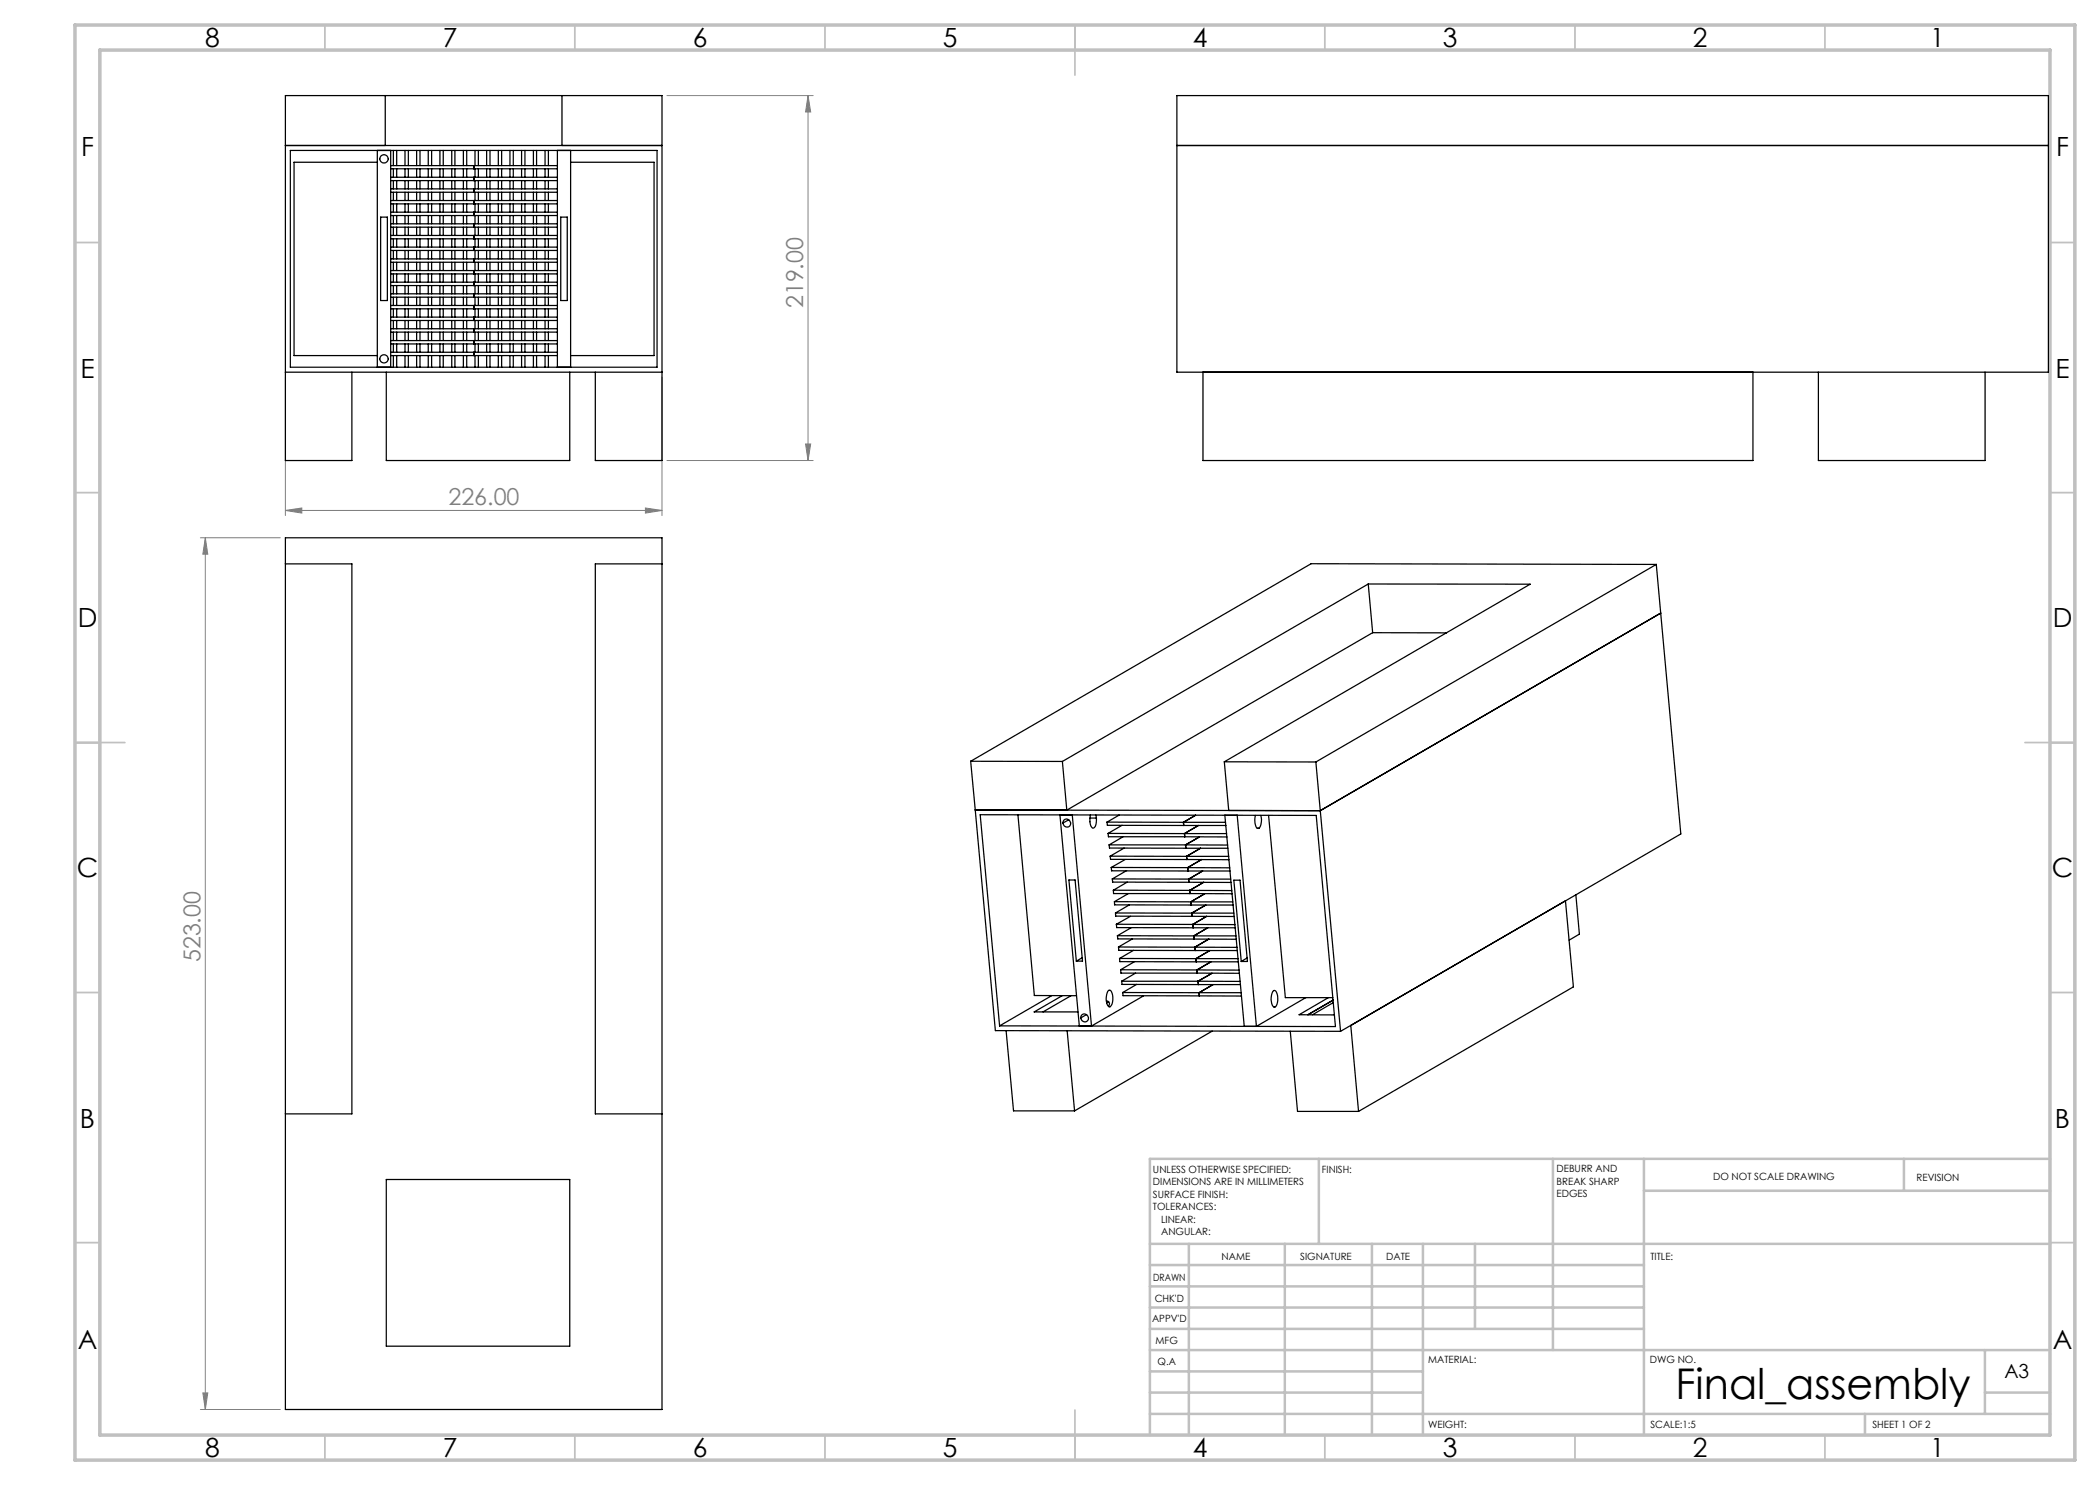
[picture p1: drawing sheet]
<svg xmlns="http://www.w3.org/2000/svg" width="420mm" height="297mm" viewBox="0 0 420 297" stroke-linecap="round" stroke-linejoin="round" font-family="sans-serif">
<g fill="none" stroke="#808080" stroke-width=".2">
<path d="M133.4 19.1h29.2M161.6 19.1l.5 3.3h-1zM161.6 19.1v73M57.1 75.5v27.6M132.4 75.5v27.6M133.4 92.1h29.2M161.1 88.8h1l-.5 3.3zM40.1 107.6h16M41.1 107.6v174.3M41.1 107.6l.5 3.2h-1zM57.1 102.1l3.3-.5v1zM57.1 102.1h75.3"/>
<path d="M129.1 101.6l3.3 .5-3.3 .5zM40.6 278.6h1l-.5 3.3zM40.1 281.9h16"/>
</g>
<g fill="none" stroke="#c0c0c0" stroke-width=".35">
<path d="M65 5v5M115 5v5M165 5v5M215 5v10M265 5v5M315 5v5M365 5v5M15 48.5h5M410 48.5h5M15 98.5h5M410 98.5h5M15 148.5h10"/>
<path d="M405 148.5h10M15 198.5h5M410 198.5h5M15 248.5h5M410 248.5h5M65 287v5M115 287v5M165 287v5M215 282v10M265 287v5M315 287v5M365 287v5"/>
</g>
<g fill="none" stroke="#c0c0c0" stroke-width=".5">
<path d="M263.8 231.8v17M310.6 231.8v38.2M328.8 231.8v55.2M328.8 238.2h81.2M380.8 231.8v6.4M410 231.8h-180v55.2M230 248.8h180M230 257.3h98.8M230 253h98.8M237.8 248.8v38.2M257 248.8v38.2M274.4 248.8v38.2"/>
<path d="M284.6 248.8v38.2M295 248.8v17M230 265.8h98.8M230 261.5h98.8M230 278.5h54.6M230 274.3h54.6M230 270h180M397 278.5h13M397 270v12.8M230 282.8h180M373 282.8v4.2"/>
</g>
<path d="M15 5h400v287h-400zM20 10h390v277h-390z" fill="none" stroke="#c0c0c0" stroke-width=".7"/>
<g fill="#808080">
<path d="M57.1 102.1l3.3-.5v1zM129.1 101.6l3.3 .5-3.3 .5z"/>
<path d="M41.1 107.6l.5 3.2h-1zM40.6 278.6h1l-.5 3.3z"/>
<path d="M161.6 19.1l.5 3.3h-1zM161.1 88.8h1l-.5 3.3z"/>
</g>
<g fill="none" stroke="#000" stroke-width=".25">
<path d="M77 19.1v10M112.4 19.1v10M235.4 19.1h174.3v55.3h-174.3zM57.1 29.1h75.3M58.1 30.1h73.3v43.3h-73.3zM75.5 30.1v43.3M75.5 32.5h-16.7v38.6h16.7M78.1 30.1v43.3M78.1 35.5h33.4M78.1 36.1h33.4M78.1 33.1h33.4M78.1 33.8h33.4"/>
<path d="M78.1 37.8h33.4M78.1 38.4h33.4M78.7 30.1v3M78.7 33.8v1.7M78.7 36.1v1.7M78.7 38.4v1.7M79.3 30.1v3M79.3 33.8v1.7M79.3 36.1v1.7M79.3 38.4v1.7M81 30.1v3M81 33.8v1.7"/>
<path d="M81 36.1v1.7M81 38.4v1.7M81.7 30.1v3M81.7 33.8v1.7M81.7 36.1v1.7M81.7 38.4v1.7M83.3 30.1v3M83.3 33.8v1.7M83.3 36.1v1.7M83.3 38.4v1.7M84 30.1v3M84 33.8v1.7"/>
<path d="M84 36.1v1.7M84 38.4v1.7M85.7 30.1v3M85.7 33.8v1.7M85.7 36.1v1.7M85.7 38.4v1.7M86.3 30.1v3M86.3 33.8v1.7M86.3 36.1v1.7M86.3 38.4v1.7M88 30.1v3M88 33.8v1.7"/>
<path d="M88 36.1v1.7M88 38.4v1.7M88.7 30.1v3M88.7 33.8v1.7M88.7 36.1v1.7M88.7 38.4v1.7M90.3 30.1v3M90.3 33.8v1.7M90.3 36.1v1.7M90.3 38.4v1.7M91 30.1v3M91 33.8v1.7"/>
<path d="M91 36.1v1.7M91 38.4v1.7M92.7 30.1v3M92.7 33.8v1.7M92.7 36.1v1.7M92.7 38.4v1.7M93.3 30.1v3M93.3 33.8v1.7M93.3 36.1v1.7M93.3 38.4v1.7M94.8 33.1v.7M94.8 35.5v.6"/>
<path d="M94.8 37.8v.6M95 30.1v3M95 33.8v1.7M95 36.1v1.7M95 38.4v1.7M95.7 30.1v3M95.7 33.8v1.7M95.7 36.1v1.7M95.7 38.4v1.7M97.3 30.1v3M97.3 33.8v1.7M97.3 36.1v1.7"/>
<path d="M97.3 38.4v1.7M98 30.1v3M98 33.8v1.7M98 36.1v1.7M98 38.4v1.7M99.7 30.1v3M99.7 33.8v1.7M99.7 36.1v1.7M99.7 38.4v1.7M100.3 30.1v3M100.3 33.8v1.7M100.3 36.1v1.7"/>
<path d="M100.3 38.4v1.7M102 30.1v3M102 33.8v1.7M102 36.1v1.7M102 38.4v1.7M102.7 30.1v3M102.7 33.8v1.7M102.7 36.1v1.7M102.7 38.4v1.7M104.3 30.1v3M104.3 33.8v1.7M104.3 36.1v1.7"/>
<path d="M104.3 38.4v1.7M105 30.1v3M105 33.8v1.7M105 36.1v1.7M105 38.4v1.7M106.7 30.1v3M106.7 33.8v1.7M106.7 36.1v1.7M106.7 38.4v1.7M107.3 30.1v3M107.3 33.8v1.7M107.3 36.1v1.7"/>
<path d="M107.3 38.4v1.7M109 30.1v3M109 33.8v1.7M109 36.1v1.7M109 38.4v1.7M109.7 30.1v3M109.7 33.8v1.7M109.7 36.1v1.7M109.7 38.4v1.7M111.5 30.1v43.3M114.1 32.5h16.7v38.6h-16.7M114.1 30.1v43.3"/>
<path d="M235.4 29.1h174.3M76.1 43.4h1.4v16.7h-1.4zM78.1 52.5h33.4M78.1 51.8h33.4M78.1 47.1h33.4M78.1 47.8h33.4M78.1 56.4h33.4M78.1 57.1h33.4M78.1 40.8h33.4M78.1 40.1h33.4M78.1 54.8h33.4M78.1 54.1h33.4"/>
<path d="M78.1 42.4h33.4M78.1 43.1h33.4M78.1 49.4h33.4M78.1 50.1h33.4M78.1 58.8h33.4M78.1 59.4h33.4M78.1 44.8h33.4M78.1 45.4h33.4M78.7 40.8v1.6M78.7 43.1v1.7M78.7 45.4v1.7M78.7 47.8v1.6"/>
<path d="M78.7 50.1v1.7M78.7 52.5v1.6M78.7 54.8v1.6M78.7 57.1v1.7M78.7 59.4v1.7M79.3 40.8v1.6M79.3 43.1v1.7M79.3 45.4v1.7M79.3 47.8v1.6M79.3 50.1v1.7M79.3 52.5v1.6M79.3 54.8v1.6"/>
<path d="M79.3 57.1v1.7M79.3 59.4v1.7M81 40.8v1.6M81 43.1v1.7M81 45.4v1.7M81 47.8v1.6M81 50.1v1.7M81 52.5v1.6M81 54.8v1.6M81 57.1v1.7M81 59.4v1.7M81.7 40.8v1.6"/>
<path d="M81.7 43.1v1.7M81.7 45.4v1.7M81.7 47.8v1.6M81.7 50.1v1.7M81.7 52.5v1.6M81.7 54.8v1.6M81.7 57.1v1.7M81.7 59.4v1.7M83.3 40.8v1.6M83.3 43.1v1.7M83.3 45.4v1.7M83.3 47.8v1.6"/>
<path d="M83.3 50.1v1.7M83.3 52.5v1.6M83.3 54.8v1.6M83.3 57.1v1.7M83.3 59.4v1.7M84 40.8v1.6M84 43.1v1.7M84 45.4v1.7M84 47.8v1.6M84 50.1v1.7M84 52.5v1.6M84 54.8v1.6"/>
<path d="M84 57.1v1.7M84 59.4v1.7M85.7 40.8v1.6M85.7 43.1v1.7M85.7 45.4v1.7M85.7 47.8v1.6M85.7 50.1v1.7M85.7 52.5v1.6M85.7 54.8v1.6M85.7 57.1v1.7M85.7 59.4v1.7M86.3 40.8v1.6"/>
<path d="M86.3 43.1v1.7M86.3 45.4v1.7M86.3 47.8v1.6M86.3 50.1v1.7M86.3 52.5v1.6M86.3 54.8v1.6M86.3 57.1v1.7M86.3 59.4v1.7M88 40.8v1.6M88 43.1v1.7M88 45.4v1.7M88 47.8v1.6"/>
<path d="M88 50.1v1.7M88 52.5v1.6M88 54.8v1.6M88 57.1v1.7M88 59.4v1.7M88.7 40.8v1.6M88.7 43.1v1.7M88.7 45.4v1.7M88.7 47.8v1.6M88.7 50.1v1.7M88.7 52.5v1.6M88.7 54.8v1.6"/>
<path d="M88.7 57.1v1.7M88.7 59.4v1.7M90.3 40.8v1.6M90.3 43.1v1.7M90.3 45.4v1.7M90.3 47.8v1.6M90.3 50.1v1.7M90.3 52.5v1.6M90.3 54.8v1.6M90.3 57.1v1.7M90.3 59.4v1.7M91 40.8v1.6"/>
<path d="M91 43.1v1.7M91 45.4v1.7M91 47.8v1.6M91 50.1v1.7M91 52.5v1.6M91 54.8v1.6M91 57.1v1.7M91 59.4v1.7M92.7 40.8v1.6M92.7 43.1v1.7M92.7 45.4v1.7M92.7 47.8v1.6"/>
<path d="M92.7 50.1v1.7M92.7 52.5v1.6M92.7 54.8v1.6M92.7 57.1v1.7M92.7 59.4v1.7M93.3 40.8v1.6M93.3 43.1v1.7M93.3 45.4v1.7M93.3 47.8v1.6M93.3 50.1v1.7M93.3 52.5v1.6M93.3 54.8v1.6"/>
<path d="M93.3 57.1v1.7M93.3 59.4v1.7M94.8 40.1v.7M94.8 42.4v.7M94.8 44.8v.6M94.8 47.1v.7M94.8 49.4v.7M94.8 51.8v.7M94.8 54.1v.7M94.8 56.4v.7M94.8 58.8v.6M95 40.8v1.6"/>
<path d="M95 43.1v1.7M95 45.4v1.7M95 47.8v1.6M95 50.1v1.7M95 52.5v1.6M95 54.8v1.6M95 57.1v1.7M95 59.4v1.7M95.7 40.8v1.6M95.7 43.1v1.7M95.7 45.4v1.7M95.7 47.8v1.6"/>
<path d="M95.7 50.1v1.7M95.7 52.5v1.6M95.7 54.8v1.6M95.7 57.1v1.7M95.7 59.4v1.7M97.3 40.8v1.6M97.3 43.1v1.7M97.3 45.4v1.7M97.3 47.8v1.6M97.3 50.1v1.7M97.3 52.5v1.6M97.3 54.8v1.6"/>
<path d="M97.3 57.1v1.7M97.3 59.4v1.7M98 40.8v1.6M98 43.1v1.7M98 45.4v1.7M98 47.8v1.6M98 50.1v1.7M98 52.5v1.6M98 54.8v1.6M98 57.1v1.7M98 59.4v1.7M99.7 40.8v1.6"/>
<path d="M99.7 43.1v1.7M99.7 45.4v1.7M99.7 47.8v1.6M99.7 50.1v1.7M99.7 52.5v1.6M99.7 54.8v1.6M99.7 57.1v1.7M99.7 59.4v1.7M100.3 40.8v1.6M100.3 43.1v1.7M100.3 45.4v1.7M100.3 47.8v1.6"/>
<path d="M100.3 50.1v1.7M100.3 52.5v1.6M100.3 54.8v1.6M100.3 57.1v1.7M100.3 59.4v1.7M102 40.8v1.6M102 43.1v1.7M102 45.4v1.7M102 47.8v1.6M102 50.1v1.7M102 52.5v1.6M102 54.8v1.6"/>
<path d="M102 57.1v1.7M102 59.4v1.7M102.7 40.8v1.6M102.7 43.1v1.7M102.7 45.4v1.7M102.7 47.8v1.6M102.7 50.1v1.7M102.7 52.5v1.6M102.7 54.8v1.6M102.7 57.1v1.7M102.7 59.4v1.7M104.3 40.8v1.6"/>
<path d="M104.3 43.1v1.7M104.3 45.4v1.7M104.3 47.8v1.6M104.3 50.1v1.7M104.3 52.5v1.6M104.3 54.8v1.6M104.3 57.1v1.7M104.3 59.4v1.7M105 40.8v1.6M105 43.1v1.7M105 45.4v1.7M105 47.8v1.6"/>
<path d="M105 50.1v1.7M105 52.5v1.6M105 54.8v1.6M105 57.1v1.7M105 59.4v1.7M106.7 40.8v1.6M106.7 43.1v1.7M106.7 45.4v1.7M106.7 47.8v1.6M106.7 50.1v1.7M106.7 52.5v1.6M106.7 54.8v1.6"/>
<path d="M106.7 57.1v1.7M106.7 59.4v1.7M107.3 40.8v1.6M107.3 43.1v1.7M107.3 45.4v1.7M107.3 47.8v1.6M107.3 50.1v1.7M107.3 52.5v1.6M107.3 54.8v1.6M107.3 57.1v1.7M107.3 59.4v1.7M109 40.8v1.6"/>
<path d="M109 43.1v1.7M109 45.4v1.7M109 47.8v1.6M109 50.1v1.7M109 52.5v1.6M109 54.8v1.6M109 57.1v1.7M109 59.4v1.7M109.7 40.8v1.6M109.7 43.1v1.7M109.7 45.4v1.7M109.7 47.8v1.6"/>
<path d="M109.7 50.1v1.7M109.7 52.5v1.6M109.7 54.8v1.6M109.7 57.1v1.7M109.7 59.4v1.7M112.1 43.4h1.4v16.7h-1.4zM57.1 74.4h75.3M70.4 74.4v17.7h-13.3v-73h75.3v73h-13.3v-17.7M77.3 74.4v17.7h36.6v-17.7M78.1 68.1h33.4M78.1 68.8h33.4M78.1 63.4h33.4"/>
<path d="M78.1 64.1h33.4M78.1 70.4h33.4M78.1 71.1h33.4M78.1 66.4h33.4M78.1 65.8h33.4M78.1 61.8h33.4M78.1 61.1h33.4M78.7 61.8v1.6M78.7 64.1v1.7M78.7 66.4v1.7M78.7 68.8v1.6M78.7 71.1v2.3"/>
<path d="M79.3 61.8v1.6M79.3 64.1v1.7M79.3 66.4v1.7M79.3 68.8v1.6M79.3 71.1v2.3M81 61.8v1.6M81 64.1v1.7M81 66.4v1.7M81 68.8v1.6M81 71.1v2.3M81.7 61.8v1.6M81.7 64.1v1.7"/>
<path d="M81.7 66.4v1.7M81.7 68.8v1.6M81.7 71.1v2.3M83.3 61.8v1.6M83.3 64.1v1.7M83.3 66.4v1.7M83.3 68.8v1.6M83.3 71.1v2.3M84 61.8v1.6M84 64.1v1.7M84 66.4v1.7M84 68.8v1.6"/>
<path d="M84 71.1v2.3M85.7 61.8v1.6M85.7 64.1v1.7M85.7 66.4v1.7M85.7 68.8v1.6M85.7 71.1v2.3M86.3 61.8v1.6M86.3 64.1v1.7M86.3 66.4v1.7M86.3 68.8v1.6M86.3 71.1v2.3M88 61.8v1.6"/>
<path d="M88 64.1v1.7M88 66.4v1.7M88 68.8v1.6M88 71.1v2.3M88.7 61.8v1.6M88.7 64.1v1.7M88.7 66.4v1.7M88.7 68.8v1.6M88.7 71.1v2.3M90.3 61.8v1.6M90.3 64.1v1.7M90.3 66.4v1.7"/>
<path d="M90.3 68.8v1.6M90.3 71.1v2.3M91 61.8v1.6M91 64.1v1.7M91 66.4v1.7M91 68.8v1.6M91 71.1v2.3M92.7 61.8v1.6M92.7 64.1v1.7M92.7 66.4v1.7M92.7 68.8v1.6M92.7 71.1v2.3"/>
<path d="M93.3 61.8v1.6M93.3 64.1v1.7M93.3 66.4v1.7M93.3 68.8v1.6M93.3 71.1v2.3M94.8 61.1v.7M94.8 63.4v.7M94.8 65.8v.6M94.8 68.1v.7M94.8 70.4v.7M95 61.8v1.6M95 64.1v1.7"/>
<path d="M95 66.4v1.7M95 68.8v1.6M95 71.1v2.3M95.7 61.8v1.6M95.7 64.1v1.7M95.7 66.4v1.7M95.7 68.8v1.6M95.7 71.1v2.3M97.3 61.8v1.6M97.3 64.1v1.7M97.3 66.4v1.7M97.3 68.8v1.6"/>
<path d="M97.3 71.1v2.3M98 61.8v1.6M98 64.1v1.7M98 66.4v1.7M98 68.8v1.6M98 71.1v2.3M99.7 61.8v1.6M99.7 64.1v1.7M99.7 66.4v1.7M99.7 68.8v1.6M99.7 71.1v2.3M100.3 61.8v1.6"/>
<path d="M100.3 64.1v1.7M100.3 66.4v1.7M100.3 68.8v1.6M100.3 71.1v2.3M102 61.8v1.6M102 64.1v1.7M102 66.4v1.7M102 68.8v1.6M102 71.1v2.3M102.7 61.8v1.6M102.7 64.1v1.7M102.7 66.4v1.7"/>
<path d="M102.7 68.8v1.6M102.7 71.1v2.3M104.3 61.8v1.6M104.3 64.1v1.7M104.3 66.4v1.7M104.3 68.8v1.6M104.3 71.1v2.3M105 61.8v1.6M105 64.1v1.7M105 66.4v1.7M105 68.8v1.6M105 71.1v2.3"/>
<path d="M106.7 61.8v1.6M106.7 64.1v1.7M106.7 66.4v1.7M106.7 68.8v1.6M106.7 71.1v2.3M107.3 61.8v1.6M107.3 64.1v1.7M107.3 66.4v1.7M107.3 68.8v1.6M107.3 71.1v2.3M109 61.8v1.6M109 64.1v1.7"/>
<path d="M109 66.4v1.7M109 68.8v1.6M109 71.1v2.3M109.7 61.8v1.6M109.7 64.1v1.7M109.7 66.4v1.7M109.7 68.8v1.6M109.7 71.1v2.3M240.6 74.4v17.7h110v-17.7M363.7 74.4v17.7h33.3v-17.7M57.1 107.6h75.3v174.3h-75.3zM57.1 112.8h13.3v110h-13.3"/>
<path d="M132.4 112.8h-13.3v110h13.3M273.6 116.8h32.4l-61.1 35.6M273.6 116.8l-61.1 35.5M273.6 116.8l.9 9.7M331.3 112.9l4.9 53.9-68.1 39.5M331.3 112.9l-69.1-.2-68.1 39.6M331.3 112.9l-68.1 39.5M274.5 126.5l-61.1 35.5M274.5 126.5l14.8 .1M332.1 122.6l-68 39.5M194.1 152.3h18.4M194.1 152.3l1 9.7"/>
<path d="M212.5 152.3l.9 9.7M244.9 152.4h18.3M244.9 152.4l.8 9.7h18.4M263.2 152.4l.9 9.7M195.1 162l4 44.1 69 .2M195.1 162l69 .1M195.1 162h18.3M196 162.9l67.2 .2 3.9 42.2-67.2-.1zM203.6 163l3.3 36.1h8.4M212 163h2.5l3.8 42.2h-2.4zM213.7 164l-1.1 .6M213.8 176h1.2l1.5 16.2h-1.2z"/>
<path d="M218 163.6h1.3M218.1 163l-.1 1.4a1.21 1.21 0 0 0 .7 1.2 1.99 1.99 0 0 0 .6-2M219.2 163l.1 .6M221.4 164.4l.1 .7h15.2M221.4 164.4l15.3 .1M221.6 166.7l.1 .7h15.3M221.6 166.7h15.3M221.8 169l.1 .6h15.3M221.8 169h15.3M222 171.2l.1 .7h23.7M222 171.2l15.3 .1M222.3 173.5v.7h15.3"/>
<path d="M222.3 173.5l23.7 .1M222.5 175.8v.6l23.7 .1M222.5 175.8h15.2M222.7 178v.7h15.3M222.7 178l23.6 .1M223.8 163l-2.4 1.4M224.4 165.1l-2.8 1.6M224.6 167.4l-2.8 1.6M224.8 169.6l-2.8 1.6M225 171.9l-2.7 1.6M225.2 174.2l-2.7 1.6M225.5 176.4l-2.8 1.6"/>
<path d="M225.7 178.7l-2.8 1.6M236.7 164.5v.6M236.7 164.5h8.4M236.7 165.1h8.5M236.9 166.7l.1 .7M236.9 166.7h8.4M237 167.4h8.4M237.1 169l.1 .6M237.1 169h8.4M237.2 169.6h8.4M237.3 171.3l.1 .6M237.3 171.3h8.4"/>
<path d="M237.6 174.2h8.4M237.7 175.8l.1 .7M237.7 175.8h8.4M238 178.7h8.4M239.1 163.1l-2.4 1.4M239.7 165.1l-2.8 1.6M239.9 167.4l-2.8 1.6M240.1 169.6l-2.8 1.7M240.3 171.9l-2.8 1.6 .1 .7M240.5 174.2l-2.8 1.6M240.7 176.5l-2.8 1.6 .1 .6M240.9 178.7l-2.7 1.7"/>
<path d="M245 163.1h2.4l3.9 42.2h-2.5zM246.8 176h1.2l1.5 16.3h-1.3zM251.1 163.1l-.1 1.5a.87 .87 0 0 0 .8 1.1M251.5 165.7h.3M252.2 163.1l.1 1.3-.2 .8-.3 .5M253.7 163.1l3.4 36.4h9.5M264.1 162.1l4 44.2M315.2 179l.7 7.8-2.1 1.2M210.3 199.1l-10.4 6.1M212.4 199.1l-5.6 3.3h8.8M214.2 199.1l-5.6 3.3M216.4 191.6l-1.1 .6"/>
<path d="M221.6 198.2l.3-.2a2.55 2.55 0 0 1 .3 3.2l-.3 .2a2.69 2.69 0 0 1-.3-3.2zM222.9 180.3v.7h15.3M222.9 180.3l15.3 .1M223.1 182.6v.6l23.7 .1M223.1 182.6h15.2M223.3 184.9v.6l15.3 .1M223.3 184.9h23.7M223.5 187.1l.1 .7 23.7 .1M223.5 187.1l15.3 .1M223.7 189.4l.1 .7h15.2M223.7 189.4l23.7 .1M223.9 191.7l.1 .6 15.3 .1"/>
<path d="M223.9 191.7h15.3M224.1 194l.1 .6h15.3M224.1 194h23.7M224.3 196.2l.1 .7h15.3M224.3 196.2h15.3M224.5 198.5l.1 .6 15.3 .1M224.5 198.5h15.3M225.9 181l-2.8 1.6M226.1 183.3l-2.8 1.6M226.3 185.5l-2.8 1.6M226.5 187.8l-2.8 1.6M226.7 190.1l-2.8 1.6"/>
<path d="M226.9 192.3l-2.8 1.7M227.1 194.6l-2.8 1.6M227.3 196.9l-2.8 1.6M228.7 199.2l-10.4 6M238.2 180.4v.6M238.2 180.4h8.4M238.2 181h8.4M238.3 182.6l.1 .7M238.3 182.6h8.5M238.6 185.6h8.5M238.8 187.2v.6M238.8 187.2h8.4"/>
<path d="M239 190.1h8.4M239.2 191.7l.1 .7M239.2 191.7h8.4M239.3 192.4h8.4M239.5 194.6l8.4 .1M239.6 196.2l.1 .7M239.6 196.2l8.4 .1M239.7 196.9h8.4M239.8 198.5l.1 .7M239.8 198.5h8.4M239.9 199.2h8.4M241.2 181l-2.9 1.6"/>
<path d="M241.3 183.3l-2.8 1.6 .1 .7M241.5 185.6l-2.7 1.6M241.8 187.8l-2.8 1.6v.7M242 190.1l-2.8 1.6M242.2 192.4l-2.8 1.6 .1 .6M242.4 194.7l-2.8 1.5M242.6 196.9l-2.8 1.6M249.4 191.6l-1.2 .7M254.6 198.3l.3-.2a2.59 2.59 0 0 1 .1 3.3h-.2a2.69 2.69 0 0 1-.2-3.1zM261.2 199.5l-9.9 5.8M265.7 199.5l-5.9 3.4 7.1 .1M313.1 180.2l1.6 17.2-43 24.9"/>
<path d="M201.2 206.2l1.5 16h12.2M213.4 206.2l1.5 16M217.3 202.9l-1.2 .7M221.3 200.2a.6 .6 0 0 1 .6 .6l-.2 .4M221.7 200.3l-.4 .3M221.8 201.3h.2M242.4 206.2l-27.5 16M254.7 201.4h.3M258.1 206.3l1.4 16h12.2M266.6 200l-5 2.9M266.7 200.5l-4.2 2.4M270.2 205.1l1.5 17.2"/>
<path d="M77.3 235.9h36.6v33.3h-36.6z"/>
<circle cx="76.8" cy="31.8" r=".84"/>
<circle cx="76.8" cy="71.8" r=".84"/>
<circle cx="213.4" cy="164.6" r=".8"/>
<circle cx="216.9" cy="203.6" r=".79"/>
</g>
<text font-size="8.5" x="335.1" y="279.7">Final_assembly</text>
<g font-size="5.3">
<text x="41" y="9.5">8</text>
<text x="88.5" y="9.5">7</text>
<text x="138.5" y="9.5">6</text>
<text x="188.5" y="9.5">5</text>
<text x="238.5" y="9.5">4</text>
<text x="288.5" y="9.5">3</text>
<text x="338.5" y="9.5">2</text>
<text x="386" y="9.5">1</text>
<text x="16.2" y="31.2">F</text>
<text x="411.2" y="31.2">F</text>
<text x="16.1" y="75.5">E</text>
<text x="411.1" y="75.5">E</text>
<text x="15.5" y="125.5">D</text>
<text x="410.5" y="125.5">D</text>
<text x="15.4" y="175.5">C</text>
<text x="410.4" y="175.5">C</text>
<text x="16" y="225.5">B</text>
<text x="411" y="225.5">B</text>
<text x="15.5" y="269.7">A</text>
<text x="410.5" y="269.7">A</text>
<text x="41" y="291.5">8</text>
<text x="88.5" y="291.5">7</text>
<text x="138.5" y="291.5">6</text>
<text x="188.5" y="291.5">5</text>
<text x="238.5" y="291.5">4</text>
<text x="288.5" y="291.5">3</text>
<text x="338.5" y="291.5">2</text>
<text x="386" y="291.5">1</text>
</g>
<g font-size="4.7" fill="#808080">
<text x="160.6" y="61.7" transform="rotate(-90 160.6 61.7)">219.00</text>
<text x="89.7" y="101.1">226.00</text>
<text x="40.1" y="192.5" transform="rotate(-90 40.1 192.5)">523.00</text>
</g>
<text font-size="3.9" x="400.9" y="275.5">A3</text>
<g font-size="2">
<text x="230.6" y="234.6">UNLESS OTHERWISE SPECIFIED:</text>
<text x="230.6" y="237.1">DIMENSIONS ARE IN MILLIMETERS</text>
<text x="230.6" y="239.6">SURFACE FINISH:</text>
<text x="264.4" y="234.6">FINISH:</text>
<text x="311.3" y="234.5">DEBURR AND</text>
<text x="311.3" y="237">BREAK SHARP</text>
<text x="311.3" y="239.5">EDGES</text>
<text x="342.6" y="236">DO NOT SCALE DRAWING</text>
<text x="383.3" y="236.2">REVISION</text>
<text x="230.6" y="242.1">TOLERANCES:</text>
<text x="232.2" y="244.6">LINEAR:</text>
<text x="232.2" y="247.1">ANGULAR:</text>
<text x="244.3" y="252">NAME</text>
<text x="260" y="251.9">SIGNATURE</text>
<text x="277.2" y="251.9">DATE</text>
<text x="330.1" y="251.9">TITLE:</text>
<text x="230.6" y="256.1">DRAWN</text>
<text x="230.9" y="260.3">CHK'D</text>
<text x="230.4" y="264.4">APPV'D</text>
<text x="231.1" y="268.8">MFG</text>
<text x="231.5" y="273">Q.A</text>
<text x="285.6" y="272.5">MATERIAL:</text>
<text x="330" y="272.5">DWG NO.</text>
<text x="285.6" y="285.5">WEIGHT:</text>
<text x="330.1" y="285.6">SCALE:1:5</text>
<text x="374.5" y="285.6">SHEET 1 OF 2</text>
</g>
</svg>
